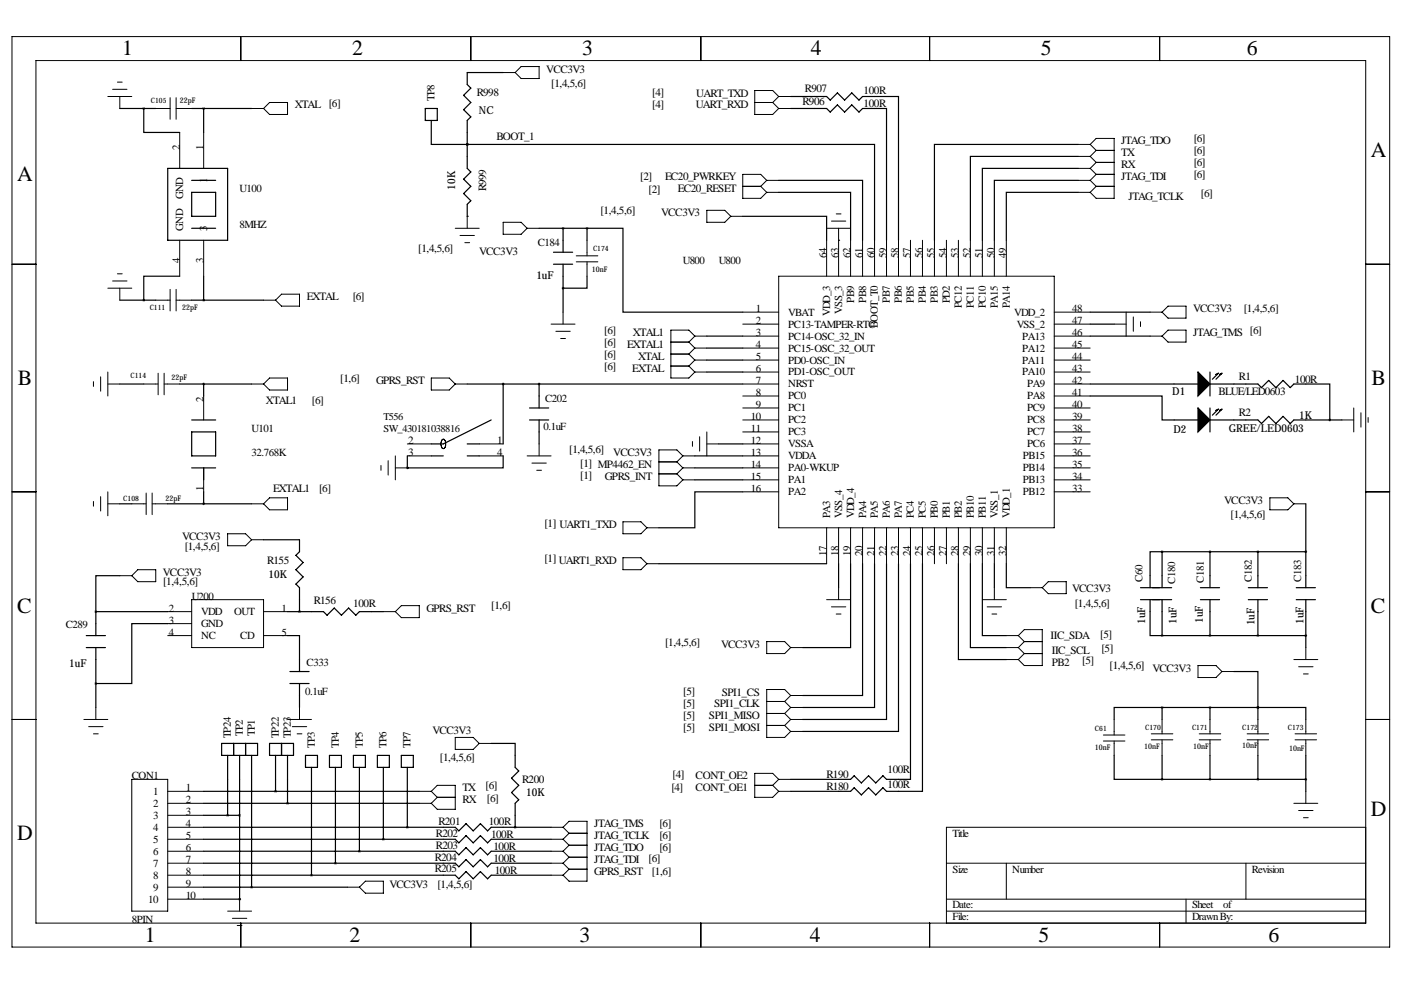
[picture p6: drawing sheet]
<svg xmlns="http://www.w3.org/2000/svg" width="297mm" height="211mm" viewBox="0 0 297 211" stroke-linecap="round" stroke-linejoin="round" font-family="sans-serif">
<g fill="none" stroke="#000" stroke-width=".21">
<path d="M2.5 7.8h292.1v193h-292.1zM7.6 12.8h282v182.9h-282zM23.9 18.9h3M24.9 17.4h1M51.1 7.8v5M99.8 7.8v5M106.7 15.4h2.5M109.2 15.4l1.3-1.3h3.8v2.6h-3.8zM148.6 7.8v5M197.1 7.8v5M245.9 7.8v5M22.9 20.5h5"/>
<path d="M25.4 20.5v2.5M33 23h3.1M36.1 20.7v4.6M37.3 23h3.3M37.3 20.7v4.6M38.1 28.1v7.6M43.2 28.1v7.6M53.3 23h2.6M57.1 21.7h3.9v2.6h-3.9l-1.2-1.3zM157.5 39.5h3.8M160 21.7h3.8M161.3 39.5l1.3 1.3"/>
<path d="M162.6 38.2l-1.3 1.3M162.6 38.2l-1.3-1.2h-3.8v5.1h3.8l1.3-1.3M162.6 38.2h2.5M163.8 21.7l1.3 1.3M165.1 23h2.5M165.1 20.5h2.5M165.1 20.5l-1.3-1.3h-3.8v5.1h3.8l1.3-1.3M165.1 20.5l-1.3 1.2M228.6 38.2h2.5M228.6 35.7h2.5M228.6 33.2h2.5M228.6 30.6h2.5"/>
<path d="M231.1 30.6l1.3-1.2h3.8v12.7h-3.8l-1.3-1.3M231.1 38.2l1.3 1.3M231.1 35.7l1.3 1.3M231.1 33.2l1.3 1.2M231.1 30.6l1.3 1.3M232.4 39.5h3.8M232.4 37h3.8M232.4 39.5l-1.3 1.3M232.4 37l-1.3 1.2M232.4 34.4h3.8M232.4 34.4l-1.3 1.3M232.4 31.9h3.8"/>
<path d="M232.4 31.9l-1.3 1.3M2.5 56h5.1M23.9 59.6h3M24.9 58.1h1M38.1 50.9v7.7M43.2 50.9v7.7M96.5 48.4h5.1M97.5 49.9h3.1M98.6 51.4h1M99.1 45.9v2.5M106.7 47.1h3.8l1.3 1.3-1.3 1.3h-3.8zM111.8 48.4h2.5"/>
<path d="M122.2 54.2h4.5M122.2 55.5h4.5M124.5 50.9v3.3M124.5 55.5v3.1M149.9 44.6h3.8l1.2 1.3-1.2 1.2h-3.8zM154.9 45.9h2.6M162.6 40.8h2.5M165.1 58.6h58.4v53.3h-58.4zM175.3 50.9v7.7M175.3 48.4h5M176.3 46.9h3M177.3 45.4h1"/>
<path d="M177.8 48.4v10.2M180.3 50.9v7.7M182.9 50.9v7.7M185.4 50.9v7.7M188 50.9v7.7M190.5 50.9v7.7M193 50.9v7.7M195.6 50.9v7.7M198.1 50.9v7.7M200.7 50.9v7.7M203.2 50.9v7.7M205.7 50.9v7.7"/>
<path d="M208.3 50.9v7.7M210.8 50.9v7.7M213.4 50.9v7.7M228.6 40.8h2.5M289.6 56h5M21.3 79.9v3M22.9 61.1h5M22.9 78.9v5.1M25.4 61.1v2.5M33 63.6h3.1M33.5 79.1v4.6M34.8 79.1v4.6"/>
<path d="M36.1 61.4v4.5M37.3 61.4v4.5M37.3 63.6h3.3M55.9 63.6h2.5M59.7 62.4h3.8v2.5h-3.8l-1.3-1.3zM116.8 68.7h5.1M117.9 70.2h3M118.9 71.8h1M119.4 66.2v2.5M142.2 77.6h3.8M142.2 75.1h3.8M142.2 72.5h3.8"/>
<path d="M146 77.6l1.3 1.3M146 75.1l1.3 1.2M146 72.5l1.3 1.3M147.3 71.3h2.6M147.3 73.8h2.6M147.3 76.3h2.6M147.3 78.9h2.6M147.3 71.3l-1.3-1.3h-3.8v10.2h3.8l1.3-1.3M147.3 76.3l-1.3 1.3M147.3 73.8l-1.3 1.3M147.3 71.3l-1.3 1.2M157.5 66.2h7.6"/>
<path d="M157.5 68.7h7.6M157.5 71.3h7.6M157.5 73.8h7.6M157.5 76.3h7.6M157.5 78.9h7.6M223.5 66.2h7.6M223.5 68.7h7.6M223.5 71.3h7.6M223.5 73.8h7.6M223.5 76.3h7.6M223.5 78.9h7.6M236.2 68.7h2.6"/>
<path d="M238.8 66.2v5.1M240.3 67.2v3M241.8 68.2v1M243.8 66.2h2.6M243.8 71.3h2.6M247.6 64.9h3.9v2.6h-3.9l-1.2-1.3zM247.6 70h3.9v2.5h-3.9l-1.2-1.2zM19.8 80.9v1M22.9 81.4h2.5M30.5 81.4h3M34.8 81.4h3.3M43.2 84v5"/>
<path d="M43.2 99.2v5.1M53.3 81.4h2.6M55.9 81.4l1.2-1.2h3.9v2.5h-3.9zM80.8 98.7v1M82.3 97.7v3M83.8 99.2h2.6M83.8 96.7v5M86.4 94.1h5M86.4 96.7h5M91.4 80.2h3.8l1.3 1.2-1.3 1.3h-3.8zM93.7 93.3a.4 .4 0 0 1 .7 .2 1.48 1.48 0 0 1-.2 1.6h-.2a1.36 1.36 0 0 1-.3-1.8zM96.5 81.4h2.6"/>
<path d="M101.6 94.1h5.1M101.6 96.7h5.1M111.8 96.7h5M112.8 98.2h3M113.8 99.7h1M114.3 94.1v2.6M139.7 97.9h3.8M143.5 97.9l1.3 1.3M144.8 96.7h2.5M144.8 99.2h2.5M144.8 96.7l-1.3 1.2M144.8 96.7l-1.3-1.3h-3.8v7.6h3.8l1.3-1.3"/>
<path d="M144.8 99.2l-1.3 1.3M146.8 93.6v1M148.3 92.6v3M149.9 94.1h2.5M149.9 91.6v5.1M157.5 81.4h7.6M157.5 84h7.6M157.5 86.5h7.6M157.5 89h7.6M157.5 91.6h7.6M157.5 94.1h7.6M157.5 96.7h7.6"/>
<path d="M157.5 99.2h7.6M223.5 81.4h7.6M223.5 84h7.6M223.5 86.5h7.6M223.5 89h7.6M223.5 91.6h7.6M223.5 94.1h7.6M223.5 96.7h7.6M223.5 99.2h7.6M284.5 89h2.5M287 86.5v5.1M288.5 87.5v3.1"/>
<path d="M290.1 88.5v1M2.5 104.3h5.1M19.8 106.3v1M21.3 105.3v3M22.9 106.8h2.5M22.9 104.3v5.1M27.9 106.8h3.1M31 104.5v4.6M32.3 106.8h3.3M32.3 104.5v4.6M48.3 113.2h3.8l1.2 1.2-1.2 1.3h-3.8zM53.3 106.8h2.6"/>
<path d="M53.3 114.4h2.6M55.9 106.8l1.2-1.2h3.9v2.5h-3.9zM132.1 110.6h3.8l1.3 1.3-1.3 1.3h-3.8zM132.1 118.3h3.8l1.3 1.2-1.3 1.3h-3.8zM137.2 111.9h2.5M137.2 119.5h2.5M139.7 100.5h3.8M143.5 100.5l1.3 1.2M144.8 101.7h2.5M157.5 104.3h7.6M157.5 101.7h7.6M175.3 111.9v7.6"/>
<path d="M177.8 111.9v7.6M180.3 111.9v7.6M182.9 111.9v7.6M185.4 111.9v7.6M188 111.9v7.6M190.5 111.9v7.6M193 111.9v7.6M195.6 111.9v7.6M198.1 111.9v7.6M200.7 111.9v7.6M203.2 111.9v7.6M205.7 111.9v7.6"/>
<path d="M208.3 111.9v7.6M210.8 111.9v7.6M213.4 111.9v7.6M223.5 104.3h7.6M223.5 101.7h7.6M269.2 105.6h3.8l1.3 1.2-1.3 1.3h-3.8zM274.3 106.8h2.6M289.6 104.3h5M25.4 122.1h2.5M29.2 120.8h3.8v2.5h-3.8l-1.3-1.2zM35.6 129.7h5M35.6 132.2h5"/>
<path d="M35.6 134.8h5M40.6 127.1h15.3v10.2h-15.3zM55.9 129.7h5.1M55.9 134.8h5.1M81.3 129.7h2.5M85.1 128.4h3.8v2.6h-3.8l-1.3-1.3zM162.6 136h3.8l1.2 1.3-1.2 1.3h-3.8zM167.6 137.3h2.6M175.3 127.1h5M176.3 128.7h3M177.3 130.2h1M177.8 124.6v2.5"/>
<path d="M208.3 127.1h5.1M209.3 128.7h3M210.3 130.2h1M210.8 124.6v2.5M213.4 137.3h2.5M213.4 134.8h2.5M213.4 139.8h2.5M215.9 134.8l1.3 1.2M215.9 134.8l1.3-1.3h3.8v7.6h-3.8l-1.3-1.3M215.9 137.3l1.3 1.3M217.2 138.6h3.8M217.2 136h3.8"/>
<path d="M217.2 136l-1.3 1.3M217.2 138.6l-1.3 1.2M218.4 124.6h2.6M222.2 123.3h3.9v2.6h-3.9l-1.2-1.3zM274.3 139.8h5.1M276.9 137.3v2.5M2.5 152.5h5.1M17.8 152.5h5.1M18.8 154.1h3M19.8 155.6h1M20.3 150v2.5M61 152.5h5"/>
<path d="M62 154.1h3M63 155.6h1M63.5 150v2.5M96.5 156.4h3.8l1.3 1.2-1.3 1.3h-3.8zM101.6 157.6h2.5M162.6 153.8h3.8M162.6 151.3h3.8M162.6 148.7h3.8M166.4 153.8l1.2 1.3M166.4 151.3l1.2 1.2M166.4 148.7l1.2 1.3M167.6 152.5h2.6"/>
<path d="M167.6 147.5l-1.2-1.3h-3.8v10.2h3.8l1.2-1.3M167.6 150l-1.2 1.3M167.6 155.1h2.6M167.6 152.5l-1.2 1.3M167.6 150h2.6M167.6 147.5h2.6M167.6 147.5l-1.2 1.2M233.9 155.8h4.6M233.9 157.1h4.6M236.2 152.5v3.3M236.2 157.1v3.1M244.1 156.9h4.6"/>
<path d="M244.1 155.6h4.6M246.4 152.5v3.1M246.4 156.9v3.3M254 141.1h3.8l1.3 1.3-1.3 1.3h-3.8zM254.3 156.9h4.5M254.3 155.6h4.5M256.5 152.5v3.1M256.5 156.9v3.3M259.1 142.4h2.5M264.4 156.9h4.6M264.4 155.6h4.6M266.7 152.5v3.1"/>
<path d="M266.7 156.9v3.3M274.6 156.9h4.5M274.6 155.6h4.5M275.3 141.4h3.1M276.4 142.9h1M276.9 152.5v3.1M276.9 156.9v3.3M289.6 152.5h5M27.9 165.2h7.7v28h-7.7zM35.6 175.4h7.6M35.6 167.8h7.6M35.6 170.3h7.6"/>
<path d="M35.6 172.9h7.6M35.6 177.9h7.6M88.9 167.8h2.5M88.9 170.3h2.5M91.4 167.8l1.3-1.3h3.8v5.1h-3.8l-1.3-1.3M91.4 167.8l1.3 1.3M92.7 169.1h3.8M92.7 169.1l-1.3 1.2M116.8 175.4h2.6M116.8 177.9h2.6M119.4 175.4l1.2-1.3h3.9v12.7h-3.9l-1.2-1.2M119.4 177.9l1.2 1.3"/>
<path d="M119.4 175.4l1.2 1.3M120.6 179.2h3.9M120.6 179.2l-1.2 1.3M120.6 176.7h3.9M120.6 176.7l-1.2 1.2M160 166.5h3.8M163.8 166.5l1.3 1.3M165.1 165.2h2.5M165.1 167.8h2.5M165.1 165.2l-1.3-1.2h-3.8v5.1h3.8l1.3-1.3M165.1 165.2l-1.3 1.3M274.3 170.3h5.1"/>
<path d="M275.3 171.8h3.1M276.4 173.4h1M276.9 167.8v2.5M289.6 175.4h-88.9v20.3M35.6 190.6h7.6M35.6 183h7.6M35.6 180.5h7.6M35.6 185.6h7.6M35.6 188.1h7.6M48.3 193.2h5M49.3 194.7h3M50.3 196.2h1"/>
<path d="M50.8 190.6v2.6M51.1 195.7v5.1M73.7 188.1h2.5M76.2 188.1l1.3-1.3h3.8v2.6h-3.8zM99.8 195.7v5.1M116.8 183h2.6M116.8 180.5h2.6M116.8 185.6h2.6M119.4 183l1.2 1.3M119.4 180.5l1.2 1.3M120.6 184.3h3.9M120.6 184.3l-1.2 1.3"/>
<path d="M120.6 181.8h3.9M120.6 181.8l-1.2 1.2M148.6 195.7v5.1M197.1 195.7v5.1M200.7 193.2h88.9M200.7 190.6h88.9M200.7 183h88.9M213.4 183v7.6M245.9 195.7v5.1M251.5 190.6v5.1M264.2 183v7.6"/>
</g>
<g fill="none" stroke="#000" stroke-width=".25">
<path d="M106.7 15.4h-7.6v2.5l.7 .8-1.5 1.5 1.5 1.5-1.5 1.6 1.5 1.5-.7 .7v10.2l.7 .8-1.5 1.5 1.5 1.5-1.5 1.5 1.5 1.6-.7 .7v2.6M25.4 23h7.6M30.5 23v5.1h7.6M35.6 35.7h12.7v15.2h-12.7zM40.6 38.2h5.1M40.6 23h12.7M43.2 23v5.1M90.2 23h2.5v2.5h-2.5zM91.4 25.5v5.1h7.7M99.1 30.6h86.3v20.3M99.1 30.6h.1M165.1 38.2h17.8v12.7"/>
<path d="M167.6 20.5h7.7l.7 .7 1.5-1.5 1.6 1.5 1.5-1.5 1.5 1.5 .8-.7h7.6v30.4M167.6 23h7.7l.7 .8 1.5-1.6 1.6 1.6 1.5-1.6 1.5 1.6 .8-.8h5.1v27.9M228.6 38.2h-17.8v12.7M228.6 33.2h-22.9v17.7M228.6 35.7h-20.3v15.2M228.6 30.6h-30.5v20.3M38.1 58.6h-7.6v5M40.6 40.8h5.1v5.1h-5.1zM40.6 48.4h5.1M43.2 58.6v5M99.1 45.9h.1M114.3 48.4h10.2"/>
<path d="M117.3 53.5h4.1M117.3 56h4.1M119.4 48.4v5.1M119.4 56v10.2M124.5 58.6v2.5h-5.1M124.5 48.4h7.6v17.8h25.4M124.5 48.4v2.5M157.5 45.9h17.8v5M165.1 40.8h15.2v10.1M177.8 50.9h.1M228.6 40.8h-15.2v10.1M25.4 63.6h7.6"/>
<path d="M40.6 63.6h15.3M149.9 76.3h7.6M149.9 78.9h7.6M149.9 73.8h7.6M149.9 71.3h7.6M231.1 71.3h12.7M231.1 66.2h12.7M231.1 68.7h5.1M256.5 78.9v5.1M258.1 79.4h-.3l.5-.3-1.3 1.3M258.8 79.4h-.2l.5-.3-1.3 1.3M25.4 81.4h5.1"/>
<path d="M38.1 81.4h15.2M40.6 91.6h5.1v5.1h-5.1zM40.6 99.2h5.1M40.6 89h5.1M43.2 81.4v2.6M43.2 99.2v2.5M86.4 99.2h.1M86.4 96.7v2.5M91.4 96.7h2.6M99.1 96.7h2.5M99.1 94.1h2.5M99.1 81.4h58.4"/>
<path d="M104.1 89l-10.1 5.1h-2.6M106.7 96.7v2.5h-20.3M106.7 81.4v12.7M112.3 89h4M112.3 86.5h4M114.3 81.4v5.1M114.3 89v5.1M147.3 96.7h10.2M147.3 99.2h10.2M152.4 94.1h5.1M231.1 84h15.3v5h7.6M231.1 81.4h22.9"/>
<path d="M256.5 81.4h10.2l.8 .8 1.5-1.5 1.5 1.5 1.5-1.5 1.6 1.5 .7-.8h7.6v7.6M256.5 89h10.2l.8 .8 1.5-1.5 1.5 1.5 1.5-1.5 1.6 1.5 .7-.8h10.2M256.5 86.5v5.1M258.1 87h-.3l.5-.2-1.3 1.2M258.8 87h-.2l.5-.2-1.3 1.2M25.4 106.8h2.5M35.6 106.8h17.7M43.2 104.3v2.5M55.9 114.4h7.6v2.6l-.8 .7 1.6 1.6-1.6 1.5 1.6 1.5-1.6 1.5 .8 .8v5.1M139.7 119.5h35.6M147.3 101.7h10.2M157.5 104.3h-10.2v7.6h-7.6"/>
<path d="M177.8 119.5v5.1M180.3 119.5v17.8h-10.1M182.9 119.5v28h-12.7M185.4 119.5v30.5h-15.2M188 119.5v33h-17.8M190.5 119.5v35.6h-20.3M193 119.5v45.7h-5l-.8-.7-1.5 1.5-1.6-1.5-1.5 1.5-1.5-1.5-.8 .7h-12.7M195.6 119.5v48.3h-7.6l-.8-.8-1.5 1.5-1.6-1.5-1.5 1.5-1.5-1.5-.8 .8h-12.7M203.2 119.5v20.3h10.2M205.7 119.5v17.8h7.7M208.3 119.5v15.3h5.1M210.8 119.5v5.1"/>
<path d="M213.4 119.5v5.1h5M246.4 117h-2.6v7.6M246.4 117v7.6M246.4 117h30.5M256.5 117v7.6M266.7 117v7.6M276.9 106.8v17.8M18.3 137.3h4.1M18.3 134.8h4.1M20.3 129.7v5.1M20.3 137.3v12.7M20.3 129.7h15.3"/>
<path d="M25.4 122.1h-5.1v7.6M35.6 132.2h-7.7v12.7h-7.6M61 134.8h2.5v7.6M61 129.7h7.6l.7 .7 1.6-1.5 1.5 1.5 1.5-1.5 1.5 1.5 .8-.7h5.1M241.8 127.1h6.6M241.8 124.6h6.6M243.8 127.1v7.7h2.6M246.4 134.8h30.5M246.4 127.1v7.7M254.5 127.1h4.1M254.5 124.6h4.1M256.5 127.1v7.7"/>
<path d="M264.7 127.1h4M264.7 124.6h4M266.7 127.1v7.7M274.8 127.1h4.1M274.8 124.6h4.1M276.9 127.1v10.2M47 157.6h7.6v2.6h-7.6zM49.5 157.6v2.6M52.1 157.6v2.6M57.1 157.6h5.1v2.6h-5.1zM59.7 157.6v2.6M61.5 142.4h4"/>
<path d="M61.5 144.9h4M63.5 144.9v5.1M104.1 157.6h5.1v5.1l.8 .8-1.5 1.5 1.5 1.5-1.5 1.5 1.5 1.6-.8 .7v5.1M246.4 150h-10.2v2.5M246.4 150v2.5M246.4 150h20.3M256.5 150v2.5M261.6 142.4h5.1v7.6M266.7 150h10.2v2.5M266.7 150h.1M266.7 150v2.5M43.2 175.4h53.3l.8 .8 1.5-1.6 1.5 1.6 1.6-1.6 1.5 1.6 .7-.8h12.7"/>
<path d="M43.2 177.9h53.3l.8 .8 1.5-1.5 1.5 1.5 1.6-1.5 1.5 1.5 .7-.8h12.7M43.2 167.8h45.7M43.2 170.3h45.7M43.2 172.9h7.6M48.3 160.2v12.7M50.8 160.2v30.4M53.3 160.2v27.9M58.4 160.2v7.6M61 160.2v10.1M64.8 160.2h2.5v2.5h-2.5zM66 162.7v22.9M69.8 160.2h2.6v2.5h-2.6z"/>
<path d="M71.1 162.7v20.3M74.9 160.2h2.6v2.5h-2.6zM76.2 162.7v17.8M80 160.2h2.5v2.5h-2.5zM81.3 162.7v15.2M85.1 160.2h2.5v2.5h-2.5zM86.4 162.7v12.7M236.2 160.2v5h10.2M246.4 160.2v5M246.4 165.2h30.5M256.5 160.2v5M266.7 160.2v5"/>
<path d="M276.9 160.2v7.6M43.2 180.5h53.3l.8 .7 1.5-1.5 1.5 1.5 1.6-1.5 1.5 1.5 .7-.7h12.7M43.2 183h53.3l.8 .8 1.5-1.5 1.5 1.5 1.6-1.5 1.5 1.5 .7-.8h12.7M43.2 185.6h53.3l.8 .7 1.5-1.5 1.5 1.5 1.6-1.5 1.5 1.5 .7-.7h12.7M43.2 188.1h30.5M43.2 190.6h7.6M50.8 190.6h.1"/>
</g>
<path d="M254 78.9l2.5 2.5-2.5 2.6zM254 86.5l2.5 2.5-2.5 2.6z" fill="#000" stroke="#000" stroke-width=".25"/>
<path d="M256.5 165.2a.05 .05 0 0 0 .1 0 .05 .05 0 0 0-.1 0zM276.8 165.2a.05 .05 0 0 0 .1 0 .05 .05 0 0 0-.1 0zM256.5 150a.05 .05 0 0 0 .1 0 .05 .05 0 0 0-.1 0zM256.5 134.8a.05 .05 0 0 0 .1 0 .05 .05 0 0 0-.1 0zM276.8 134.8a.05 .05 0 0 0 .1 0 .05 .05 0 0 0-.1 0zM276.8 117a.05 .05 0 0 0 .1 0 .05 .05 0 0 0-.1 0zM256.5 117a.05 .05 0 0 0 .1 0 .05 .05 0 0 0-.1 0zM99 30.6a.05 .05 0 0 0 .1 0 .05 .05 0 0 0-.1 0zM86.3 99.2a.05 .05 0 0 0 .1 0 .05 .05 0 0 0-.1 0zM99 30.6a.05 .05 0 0 0 .1 0 .05 .05 0 0 0-.1 0zM124.4 48.4a.05 .05 0 0 0 .1 0 .05 .05 0 0 0-.1 0zM53.3 188.1a.05 .05 0 0 0 .1 0 .05 .05 0 0 0-.1 0zM66 185.6a.05 .05 0 0 0 .1 0 .05 .05 0 0 0-.1 0zM86.3 175.4a.05 .05 0 0 0 .1 0 .05 .05 0 0 0-.1 0zM60.9 170.3a.05 .05 0 0 0 .1 0 .05 .05 0 0 0-.1 0zM48.2 172.9a.05 .05 0 0 0 .1 0 .05 .05 0 0 0-.1 0zM281.9 89a.05 .05 0 0 0 .1 0 .05 .05 0 0 0-.1 0z" fill="#000" stroke="#000" stroke-width=".51"/>
<g font-size="4.6">
<text x="25.9" y="11.8">1</text>
<text x="74.6" y="11.8">2</text>
<text x="123.4" y="11.8">3</text>
<text x="171.9" y="11.8">4</text>
<text x="220.7" y="11.8">5</text>
<text x="264.4" y="11.8">6</text>
<text x="290.7" y="33.4">A</text>
<text x="3.6" y="38.4">A</text>
<text x="3.8" y="81.6">B</text>
<text x="290.8" y="81.6">B</text>
<text x="3.6" y="129.9">C</text>
<text x="290.7" y="129.9">C</text>
<text x="290.7" y="173.1">D</text>
<text x="3.6" y="178.1">D</text>
<text x="30.7" y="199.7">1</text>
<text x="74.1" y="199.7">2</text>
<text x="122.9" y="199.7">3</text>
<text x="171.7" y="199.7">4</text>
<text x="220.2" y="199.7">5</text>
<text x="268.9" y="199.7">6</text>
</g>
<g font-size="2.4">
<text x="115.8" y="15.4">VCC3V3</text>
<text x="62.5" y="23">XTAL [6]</text>
<text x="101.1" y="20.4">R998</text>
<text x="116.9" y="18.4">[1,4,5,6]</text>
<text x="138.3" y="23">[4]</text>
<text x="138.3" y="20.4">[4]</text>
<text x="147.5" y="23">UART_RXD</text>
<text x="147.6" y="20.5">UART_TXD</text>
<text x="170.2" y="22.2">R906</text>
<text x="170.7" y="19.4">R907</text>
<text x="183.1" y="22.7">100R</text>
<text x="183.1" y="20">100R</text>
<text x="105.3" y="29.6">BOOT_1</text>
<text x="237.7" y="35.7">RX</text>
<text x="237.7" y="33.2">TX</text>
<text x="237.7" y="30.6">JTAG_TDO</text>
<text x="253.1" y="35.2">[6]</text>
<text x="253.1" y="32.6">[6]</text>
<text x="253.1" y="30.1">[6]</text>
<text x="103.1" y="40.5" transform="rotate(-90 103.1 40.5)">R999</text>
<text x="135.7" y="38.2">[2]</text>
<text x="137.5" y="41">[2]</text>
<text x="141" y="38.2">EC20_PWRKEY</text>
<text x="143.7" y="40.8">EC20_RESET</text>
<text x="237.7" y="38.2">JTAG_TDI</text>
<text x="253.1" y="37.7">[6]</text>
<text x="254.6" y="41.8">[6]</text>
<text x="127.3" y="45.3">[1,4,5,6]</text>
<text x="140.2" y="45.9">VCC3V3</text>
<text x="239.3" y="42.3">JTAG_TCLK</text>
<text x="88.7" y="53.5">[1,4,5,6]</text>
<text x="101.6" y="54">VCC3V3</text>
<text x="65" y="63.6">EXTAL</text>
<text x="74.8" y="63.6">[6]</text>
<text x="128.1" y="70.7">[6]</text>
<text x="134.2" y="71.3">XTAL1</text>
<text x="253" y="71.3">JTAG_TMS [6]</text>
<text x="253" y="66.2">VCC3V3</text>
<text x="263.7" y="66.2">[1,4,5,6]</text>
<text x="128.1" y="75.8">[6]</text>
<text x="128.1" y="73.3">[6]</text>
<text x="133" y="73.8">EXTAL1</text>
<text x="135.3" y="76.3">XTAL</text>
<text x="72.1" y="80.9">[1,6]</text>
<text x="79.7" y="81.4">GPRS_RST</text>
<text x="128.1" y="78.4">[6]</text>
<text x="134.1" y="78.9">EXTAL</text>
<text x="258.4" y="83.7">BLUE/LED0603</text>
<text x="262.7" y="80.6">R1</text>
<text x="274.6" y="81.2">100R</text>
<text x="56.4" y="85.7">XTAL1</text>
<text x="66.1" y="85.7">[6]</text>
<text x="262.7" y="88.3">R2</text>
<text x="86.5" y="94.1">2</text>
<text x="105.4" y="94.1">1</text>
<text x="86.5" y="96.7">3</text>
<text x="105.4" y="96.7">4</text>
<text x="120.7" y="96.1">[1,4,5,6]</text>
<text x="123" y="98.9">[1] MP4462_EN</text>
<text x="123" y="101.5">[1]</text>
<text x="128.3" y="101.7">GPRS_INT</text>
<text x="130" y="96.7">VCC3V3</text>
<text x="57.9" y="104.3">EXTAL1</text>
<text x="67.7" y="104.3">[6]</text>
<text x="259.6" y="106.8">VCC3V3</text>
<text x="115.4" y="111.6">[1] UART1_TXD</text>
<text x="260.9" y="109.9">[1,4,5,6]</text>
<text x="38.6" y="114.4">VCC3V3</text>
<text x="39.2" y="116.7">[1,4,5,6]</text>
<text x="56.6" y="119.5">R155</text>
<text x="115.4" y="119.3">[1] UART1_RXD</text>
<text x="34.5" y="122.1">VCC3V3</text>
<text x="34.6" y="124.1">[1,4,5,6]</text>
<text x="227.3" y="125.6">VCC3V3</text>
<text x="66.5" y="128.1">R156</text>
<text x="74.9" y="128.7">100R</text>
<text x="90.4" y="129.7">GPRS_RST</text>
<text x="104.1" y="129.2">[1,6]</text>
<text x="227.9" y="128.6">[1,4,5,6]</text>
<text x="141" y="137">[1,4,5,6]</text>
<text x="152.9" y="137.3">VCC3V3</text>
<text x="222.8" y="135.5">IIC_SDA</text>
<text x="233.3" y="135.3">[5]</text>
<text x="223" y="138.6">IIC_SCL</text>
<text x="223" y="141.1">PB2</text>
<text x="229.5" y="140.8">[5]</text>
<text x="233.5" y="138.3">[5]</text>
<text x="235.2" y="141.9">[1,4,5,6]</text>
<text x="244.3" y="142.4">VCC3V3</text>
<text x="144.9" y="150">[5]</text>
<text x="144.9" y="147.4">[5]</text>
<text x="153" y="147.5">SPI1_CS</text>
<text x="91.7" y="155.6">VCC3V3</text>
<text x="144.9" y="155.1">[5]</text>
<text x="144.9" y="152.5">[5]</text>
<text x="150.3" y="155.1">SPI1_MOSI</text>
<text x="150.3" y="152.5">SPI1_MISO</text>
<text x="151.4" y="150">SPI1_CLK</text>
<text x="93.3" y="161.4">[1,4,5,6]</text>
<text x="98" y="167.8">TX</text>
<text x="103" y="167.3">[6]</text>
<text x="110.7" y="166">R200</text>
<text x="142.3" y="167.8">[4]</text>
<text x="142.6" y="165">[4]</text>
<text x="147.5" y="167.8">CONT_OE1</text>
<text x="147.5" y="165.2">CONT_OE2</text>
<text x="175.2" y="167.5">R180</text>
<text x="175.2" y="165">R190</text>
<text x="188.2" y="167">100R</text>
<text x="188.2" y="164">100R</text>
<text x="98" y="170.3">RX</text>
<text x="103.2" y="170.1">[6]</text>
<text x="92.4" y="177.4">R202</text>
<text x="92.4" y="180">R203</text>
<text x="92.9" y="174.9">R201</text>
<text x="103.6" y="174.9">100R</text>
<text x="104.1" y="177.7">100R</text>
<text x="126" y="177.9">JTAG_TCLK</text>
<text x="126" y="175.4">JTAG_TMS</text>
<text x="139.8" y="177.9">[6]</text>
<text x="139.8" y="175.4">[6]</text>
<text x="92.2" y="182.5">R204</text>
<text x="92.2" y="184.8">R205</text>
<text x="104.6" y="180.2">100R</text>
<text x="104.6" y="182.8">100R</text>
<text x="104.9" y="185.3">100R</text>
<text x="126" y="185.6">GPRS_RST</text>
<text x="126" y="183">JTAG_TDI</text>
<text x="126" y="180.5">JTAG_TDO</text>
<text x="137.5" y="182.8">[6]</text>
<text x="138.2" y="185.5">[1,6]</text>
<text x="139.8" y="180.5">[6]</text>
<text x="82.5" y="188.3">VCC3V3</text>
<text x="92.7" y="188.3">[1,4,5,6]</text>
</g>
<g font-size="2.3">
<text x="92.1" y="21.4" transform="rotate(-90 92.1 21.4)">TP8</text>
<text x="101.5" y="24.3">NC</text>
<text x="38.1" y="31.9" transform="rotate(-90 38.1 31.9)">2</text>
<text x="43.2" y="31.9" transform="rotate(-90 43.2 31.9)">1</text>
<text x="43.9" y="38.8" transform="rotate(-90 43.9 38.8)">1</text>
<text x="50.8" y="40.8">U100</text>
<text x="96.5" y="40.2" transform="rotate(-90 96.5 40.2)">10K</text>
<text x="38.8" y="42.2" transform="rotate(-90 38.8 42.2)">GND</text>
<text x="38.8" y="48.9" transform="rotate(-90 38.8 48.9)">GND</text>
<text x="43.9" y="48.9" transform="rotate(-90 43.9 48.9)">3</text>
<text x="50.8" y="48.4">8MHZ</text>
<text x="114" y="52.2">C184</text>
<text x="38.1" y="55.8" transform="rotate(-90 38.1 55.8)">4</text>
<text x="43.2" y="55.8" transform="rotate(-90 43.2 55.8)">3</text>
<text x="113.7" y="59.1">1uF</text>
<text x="144.8" y="56">U800</text>
<text x="152.4" y="56">U800</text>
<text x="175.3" y="54.8" transform="rotate(-90 175.3 54.8)">64</text>
<text x="177.8" y="54.8" transform="rotate(-90 177.8 54.8)">63</text>
<text x="180.3" y="54.8" transform="rotate(-90 180.3 54.8)">62</text>
<text x="182.9" y="54.8" transform="rotate(-90 182.9 54.8)">61</text>
<text x="185.4" y="54.8" transform="rotate(-90 185.4 54.8)">60</text>
<text x="188" y="54.8" transform="rotate(-90 188 54.8)">59</text>
<text x="190.5" y="54.8" transform="rotate(-90 190.5 54.8)">58</text>
<text x="193" y="54.8" transform="rotate(-90 193 54.8)">57</text>
<text x="195.6" y="54.8" transform="rotate(-90 195.6 54.8)">56</text>
<text x="198.1" y="54.8" transform="rotate(-90 198.1 54.8)">55</text>
<text x="200.7" y="54.8" transform="rotate(-90 200.7 54.8)">54</text>
<text x="203.2" y="54.8" transform="rotate(-90 203.2 54.8)">53</text>
<text x="205.7" y="54.8" transform="rotate(-90 205.7 54.8)">52</text>
<text x="208.3" y="54.8" transform="rotate(-90 208.3 54.8)">51</text>
<text x="210.8" y="54.8" transform="rotate(-90 210.8 54.8)">50</text>
<text x="213.4" y="54.8" transform="rotate(-90 213.4 54.8)">49</text>
<text x="181.1" y="64.2" transform="rotate(-90 181.1 64.2)">PB9</text>
<text x="183.6" y="64.2" transform="rotate(-90 183.6 64.2)">PB8</text>
<text x="188.7" y="64.2" transform="rotate(-90 188.7 64.2)">PB7</text>
<text x="191.2" y="64.2" transform="rotate(-90 191.2 64.2)">PB6</text>
<text x="193.8" y="64.2" transform="rotate(-90 193.8 64.2)">PB5</text>
<text x="196.3" y="64.2" transform="rotate(-90 196.3 64.2)">PB4</text>
<text x="198.9" y="64.2" transform="rotate(-90 198.9 64.2)">PB3</text>
<text x="201.4" y="64.3" transform="rotate(-90 201.4 64.3)">PD2</text>
<text x="203.9" y="65.3" transform="rotate(-90 203.9 65.3)">PC12</text>
<text x="206.5" y="65.3" transform="rotate(-90 206.5 65.3)">PC11</text>
<text x="209" y="65.3" transform="rotate(-90 209 65.3)">PC10</text>
<text x="211.6" y="65.3" transform="rotate(-90 211.6 65.3)">PA15</text>
<text x="214.1" y="65.3" transform="rotate(-90 214.1 65.3)">PA14</text>
<text x="160.2" y="66.2">1</text>
<text x="160.2" y="68.7">2</text>
<text x="160.2" y="71.3">3</text>
<text x="167.1" y="66.9">VBAT</text>
<text x="167.1" y="69.5">PC13-TAMPER-RTC</text>
<text x="167.1" y="72">PC14-OSC_32_IN</text>
<text x="176" y="67" transform="rotate(-90 176 67)">VDD_3</text>
<text x="178.5" y="66.5" transform="rotate(-90 178.5 66.5)">VSS_3</text>
<text x="186.2" y="69.6" transform="rotate(-90 186.2 69.6)">BOOT_T0</text>
<text x="215" y="66.9">VDD_2</text>
<text x="215.6" y="69.5">VSS_2</text>
<text x="216.7" y="72">PA13</text>
<text x="227.3" y="71.3">46</text>
<text x="227.3" y="68.7">47</text>
<text x="227.3" y="66.2">48</text>
<text x="160.2" y="73.8">4</text>
<text x="160.2" y="76.3">5</text>
<text x="167.1" y="74.5">PC15-OSC_32_OUT</text>
<text x="167.1" y="77.1">PD0-OSC_IN</text>
<text x="216.7" y="77.1">PA11</text>
<text x="216.7" y="74.5">PA12</text>
<text x="227.3" y="76.3">44</text>
<text x="227.3" y="73.8">45</text>
<text x="160.2" y="78.9">6</text>
<text x="160.2" y="81.4">7</text>
<text x="160.2" y="84">8</text>
<text x="167.1" y="79.6">PD1-OSC_OUT</text>
<text x="167.1" y="82.2">NRST</text>
<text x="216.7" y="79.6">PA10</text>
<text x="217.8" y="82.2">PA9</text>
<text x="227.3" y="84">41</text>
<text x="227.3" y="81.4">42</text>
<text x="227.3" y="78.9">43</text>
<text x="248.6" y="83.7">D1</text>
<text x="43.2" y="85.2" transform="rotate(-90 43.2 85.2)">2</text>
<text x="115.6" y="85.2">C202</text>
<text x="159.2" y="89">10</text>
<text x="160.2" y="86.5">9</text>
<text x="167.1" y="84.7">PC0</text>
<text x="167.1" y="87.2">PC1</text>
<text x="167.1" y="89.8">PC2</text>
<text x="217.8" y="89.8">PC8</text>
<text x="217.8" y="87.2">PC9</text>
<text x="217.8" y="84.7">PA8</text>
<text x="227.3" y="89">39</text>
<text x="227.3" y="86.5">40</text>
<text x="275.5" y="88.8">1K</text>
<text x="53.3" y="91.6">U101</text>
<text x="115.2" y="91.3">0.1uF</text>
<text x="159.2" y="91.6">11</text>
<text x="159.2" y="94.1">12</text>
<text x="167.1" y="92.3">PC3</text>
<text x="167.1" y="94.9">VSSA</text>
<text x="217.8" y="94.9">PC6</text>
<text x="217.8" y="92.3">PC7</text>
<text x="227.3" y="94.1">37</text>
<text x="227.3" y="91.6">38</text>
<text x="248.8" y="91.8">D2</text>
<text x="260.5" y="91.6">GREE/LED0603</text>
<text x="53.3" y="96.7">32.768K</text>
<text x="159.2" y="96.7">13</text>
<text x="159.2" y="99.2">14</text>
<text x="159.2" y="101.7">15</text>
<text x="167.1" y="97.4">VDDA</text>
<text x="167.1" y="99.9">PA0-WKUP</text>
<text x="216.9" y="99.9">PB14</text>
<text x="216.9" y="97.4">PB15</text>
<text x="227.3" y="101.7">34</text>
<text x="227.3" y="99.2">35</text>
<text x="227.3" y="96.7">36</text>
<text x="43.2" y="104.1" transform="rotate(-90 43.2 104.1)">1</text>
<text x="159.2" y="104.3">16</text>
<text x="167.1" y="102.5">PA1</text>
<text x="167.1" y="105">PA2</text>
<text x="216.9" y="105">PB12</text>
<text x="216.9" y="102.5">PB13</text>
<text x="227.3" y="104.3">33</text>
<text x="176" y="109.9" transform="rotate(-90 176 109.9)">PA3</text>
<text x="178.5" y="109.9" transform="rotate(-90 178.5 109.9)">VSS_4</text>
<text x="181.1" y="109.9" transform="rotate(-90 181.1 109.9)">VDD_4</text>
<text x="183.6" y="109.9" transform="rotate(-90 183.6 109.9)">PA4</text>
<text x="186.2" y="109.9" transform="rotate(-90 186.2 109.9)">PA5</text>
<text x="188.7" y="109.9" transform="rotate(-90 188.7 109.9)">PA6</text>
<text x="191.2" y="109.9" transform="rotate(-90 191.2 109.9)">PA7</text>
<text x="193.8" y="109.9" transform="rotate(-90 193.8 109.9)">PC4</text>
<text x="196.3" y="109.9" transform="rotate(-90 196.3 109.9)">PC5</text>
<text x="198.9" y="109.9" transform="rotate(-90 198.9 109.9)">PB0</text>
<text x="201.4" y="109.9" transform="rotate(-90 201.4 109.9)">PB1</text>
<text x="203.9" y="109.9" transform="rotate(-90 203.9 109.9)">PB2</text>
<text x="206.5" y="109.9" transform="rotate(-90 206.5 109.9)">PB10</text>
<text x="209" y="109.9" transform="rotate(-90 209 109.9)">PB11</text>
<text x="211.6" y="109.9" transform="rotate(-90 211.6 109.9)">VSS_1</text>
<text x="214.1" y="109.9" transform="rotate(-90 214.1 109.9)">VDD_1</text>
<text x="175.3" y="117.8" transform="rotate(-90 175.3 117.8)">17</text>
<text x="177.8" y="117.8" transform="rotate(-90 177.8 117.8)">18</text>
<text x="180.3" y="117.8" transform="rotate(-90 180.3 117.8)">19</text>
<text x="182.9" y="117.8" transform="rotate(-90 182.9 117.8)">20</text>
<text x="185.4" y="117.8" transform="rotate(-90 185.4 117.8)">21</text>
<text x="188" y="117.8" transform="rotate(-90 188 117.8)">22</text>
<text x="190.5" y="117.8" transform="rotate(-90 190.5 117.8)">23</text>
<text x="193" y="117.8" transform="rotate(-90 193 117.8)">24</text>
<text x="195.6" y="117.8" transform="rotate(-90 195.6 117.8)">25</text>
<text x="198.1" y="117.8" transform="rotate(-90 198.1 117.8)">26</text>
<text x="200.7" y="117.8" transform="rotate(-90 200.7 117.8)">27</text>
<text x="203.2" y="117.8" transform="rotate(-90 203.2 117.8)">28</text>
<text x="205.7" y="117.8" transform="rotate(-90 205.7 117.8)">29</text>
<text x="208.3" y="117.8" transform="rotate(-90 208.3 117.8)">30</text>
<text x="210.8" y="117.8" transform="rotate(-90 210.8 117.8)">31</text>
<text x="213.4" y="117.8" transform="rotate(-90 213.4 117.8)">32</text>
<text x="57" y="122.6">10K</text>
<text x="242.3" y="123.3" transform="rotate(-90 242.3 123.3)">C60</text>
<text x="249.2" y="123.9" transform="rotate(-90 249.2 123.9)">C180</text>
<text x="255.3" y="123.6" transform="rotate(-90 255.3 123.6)">C181</text>
<text x="265.4" y="123.3" transform="rotate(-90 265.4 123.3)">C182</text>
<text x="275.8" y="123.3" transform="rotate(-90 275.8 123.3)">C183</text>
<text x="35.8" y="129.7">2</text>
<text x="40.6" y="127.1">U200</text>
<text x="42.7" y="130.4">VDD</text>
<text x="49.6" y="130.4">OUT</text>
<text x="59.7" y="129.7">1</text>
<text x="14" y="133.2">C289</text>
<text x="35.8" y="132.2">3</text>
<text x="35.8" y="134.8">4</text>
<text x="42.7" y="133">GND</text>
<text x="42.7" y="135.5">NC</text>
<text x="51" y="135.5">CD</text>
<text x="59.7" y="134.8">5</text>
<text x="242.8" y="132.3" transform="rotate(-90 242.8 132.3)">1uF</text>
<text x="249.5" y="132.3" transform="rotate(-90 249.5 132.3)">1uF</text>
<text x="255" y="132" transform="rotate(-90 255 132)">1uF</text>
<text x="266" y="132.5" transform="rotate(-90 266 132.5)">1uF</text>
<text x="276.4" y="132.3" transform="rotate(-90 276.4 132.3)">1uF</text>
<text x="14.7" y="141.4">1uF</text>
<text x="65" y="141.1">C333</text>
<text x="64.7" y="147.4">0.1uF</text>
<text x="49" y="156.6" transform="rotate(-90 49 156.6)">TP24</text>
<text x="51.5" y="156" transform="rotate(-90 51.5 156)">TP2</text>
<text x="54" y="156" transform="rotate(-90 54 156)">TP1</text>
<text x="59.1" y="156.6" transform="rotate(-90 59.1 156.6)">TP22</text>
<text x="61.7" y="156.6" transform="rotate(-90 61.7 156.6)">TP23</text>
<text x="66.7" y="158.6" transform="rotate(-90 66.7 158.6)">TP3</text>
<text x="71.8" y="158.6" transform="rotate(-90 71.8 158.6)">TP4</text>
<text x="76.9" y="158.6" transform="rotate(-90 76.9 158.6)">TP5</text>
<text x="82" y="158.6" transform="rotate(-90 82 158.6)">TP6</text>
<text x="87.1" y="158.6" transform="rotate(-90 87.1 158.6)">TP7</text>
<text x="27.9" y="165.2">CON1</text>
<text x="39.4" y="167.8">1</text>
<text x="32.5" y="168.5">1</text>
<text x="32.5" y="171.1">2</text>
<text x="32.5" y="173.6">3</text>
<text x="39.4" y="170.3">2</text>
<text x="39.4" y="172.9">3</text>
<text x="111.6" y="168.8">10K</text>
<text x="32.5" y="176.1">4</text>
<text x="32.5" y="178.7">5</text>
<text x="39.4" y="175.4">4</text>
<text x="39.4" y="177.9">5</text>
<text x="201.9" y="177.4">Title</text>
<text x="32.5" y="181.2">6</text>
<text x="32.5" y="183.8">7</text>
<text x="39.4" y="180.5">6</text>
<text x="39.4" y="183">7</text>
<text x="39.4" y="185.6">8</text>
<text x="201.9" y="185">Size</text>
<text x="214.6" y="185">Number</text>
<text x="265.4" y="185">Revision</text>
<text x="31.4" y="191.4">10</text>
<text x="32.5" y="186.3">8</text>
<text x="32.5" y="188.8">9</text>
<text x="39.4" y="188.1">9</text>
<text x="39.4" y="190.6">10</text>
<text x="27.9" y="195.7">8PIN</text>
<text x="201.9" y="195.2">File:</text>
<text x="201.9" y="192.6">Date:</text>
<text x="252.7" y="192.6">Sheet</text>
<text x="252.7" y="195.2">Drawn By:</text>
<text x="259.3" y="192.6">of</text>
</g>
<g font-size="2.2">
<text x="81.3" y="89">T556</text>
<text x="81.3" y="91.6">SW_430181038816</text>
</g>
<g font-size="1.6">
<text x="32" y="21.8">C105</text>
<text x="38.1" y="21.9">22pF</text>
<text x="125.7" y="53.3">C174</text>
<text x="125.5" y="57.7">10nF</text>
<text x="31.7" y="65.8">C111</text>
<text x="38.6" y="65.8">22pF</text>
<text x="27.7" y="80.2">C114</text>
<text x="36.3" y="80.5">22pF</text>
<text x="26.1" y="106.1">C108</text>
<text x="35.1" y="106.2">22pF</text>
<text x="232.2" y="154.9">C61</text>
<text x="242.8" y="154.8">C170</text>
<text x="252.7" y="154.8">C171</text>
<text x="263.4" y="154.8">C172</text>
<text x="273.1" y="154.8">C173</text>
<text x="232.2" y="159">10nF</text>
<text x="242.6" y="158.9">10nF</text>
<text x="253" y="158.9">10nF</text>
<text x="263.4" y="158.6">10nF</text>
<text x="273.3" y="159.1">10nF</text>
</g>
</svg>
